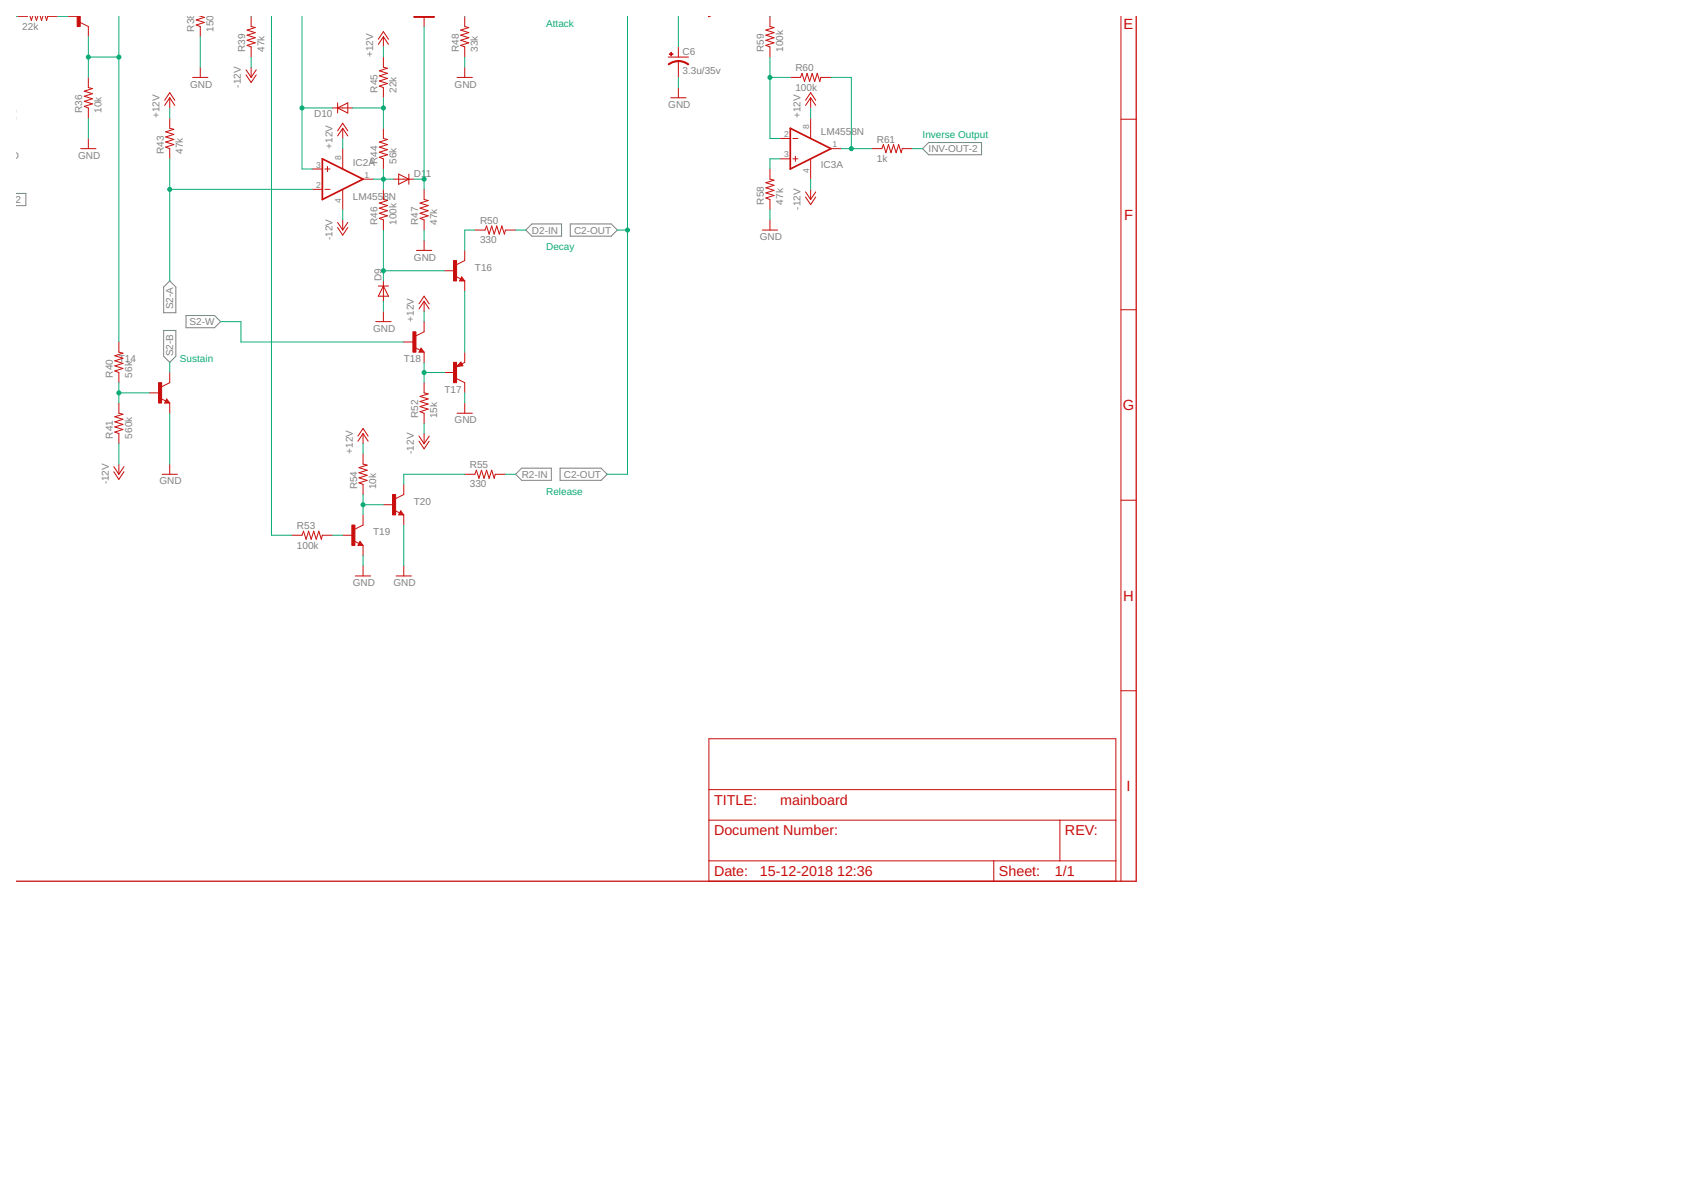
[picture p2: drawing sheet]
<svg xmlns="http://www.w3.org/2000/svg" width="420mm" height="297mm" viewBox="0 0 420 297" stroke-linecap="round" stroke-linejoin="round" font-family="sans-serif">
<path d="M230.3 37.1l1.5-1.5h13.2v3h-13.2zM4.1 48.3h2.4v3h-2.4M132.8 55.9h7.4v3h-7.4l-1.5-1.5zM142.4 55.9h10.2l1.5 1.5-1.5 1.5h-10.2zM42.4 70.1l1.5 1.5v6.5h-3v-6.5zM46.4 78.8h7.2l1.5 1.5-1.5 1.5h-7.2zM40.9 82.5h3v6.4l-1.5 1.5-1.5-1.5zM128.7 118.4l1.5-1.5h7.4v3h-7.4zM139.8 116.9h10.3l1.5 1.5-1.5 1.5h-10.3z" fill="none" stroke="#808080" stroke-width=".25"/>
<g fill="none" stroke="#c90d0c" stroke-width=".25">
<path d="M7.5 4.1l.3 1 .3-1M8.8 4.1l.3 1 .3-1M10.1 4.1l.3 1 .3-1M11.3 4.1l.3 1 .3-1M20 5.6l2.1 1v2.6M22.1 19.3v2.6l1 .2-2.1 .7 2.1 .6-2.1 .6 2.1 .7-2.1 .6 2.1 .6-2.1 .7 1.1 .3v2.6M48.1 19.3h3.8M50 16.8v2.5M50.4 4.1l.6 .2-2 .7 2 .6-2 .6 1 .4v2.6M61.4 17.4l1.3 1.9M61.4 18.7l1.3 1.9 1.3-1.9M62.7 4.1v2.5l1 .3-2 .6 2 .6-2 .7 2 .6-2 .7 2 .6-2 .6 1 .4v2.5"/>
<path d="M62.7 16.8v2.5M64 17.4l-1.3 1.9M94.4 9.8l1.3-1.9 1.3 1.9M95.7 9.2v2.5M95.7 14.2v2.6l1 .2-2 .7 2 .6-2 .6 2 .7-2 .6 2 .6-2 .7 1 .4v2.5M95.7 9.2l1.3 1.9M95.7 9.2l-1.3 1.9M105.9 4.1v2.5M114.1 19.3h3.8M116 4.1v2.5l1 .3-2 .6 2 .6-2 .7 2 .6-2 .7 2 .6-2 .6 1 .4v2.5M116 16.8v2.5M166.8 14.2h5.1"/>
<path d="M169.4 11.7v2.5M169.4 15.3v4M192.2 4.1v2.5l1 .3-2 .6 2 .6-2 .7 2 .6-2 .7 2 .6-2 .6 1 .4v2.5M197.3 19.3h2.5l.4-1 .7 2 .6-2 .6 2 .7-2 .6 2 .6-2 .7 2 .2-1h2.6M279.8 4.1v215.9M20.2 37.1h3.8M22.1 34.6v2.5M41.1 25l1.3-1.9 1.2 1.9M42.4 24.4v2.5M42.4 29.5v2.5l1 .3-2 .6 2 .6-2 .7 2 .6-2 .7 2 .6-2 .6 1 .4v2.5M42.4 24.4l1.2 1.9M42.4 24.4l-1.3 1.9"/>
<path d="M83 26.9h5.1M84.3 32.7l1.3-1.9 1.2 1.9M84.3 26.9l2.5-1.2v2.5zM84.3 25.7v2.5M85.6 32l1.2 1.9M85.6 32l-1.3 1.9M85.6 32v2.6M85.6 37.1v5.1M95.7 32v2.6l1 .2-2 .7 2 .6-2 .6 2 .7-2 .6 2 .6-2 .7 1 .3v2.6M167.4 24.4h3.9M169.4 21.9v2.5M194.8 39.6h2.5"/>
<path d="M194.8 34.6h2.5M197.9 39.6h1.3M197.9 34.6h1.3M198.6 39v1.3M201.1 25l1.3-1.9 1.2 1.9M202.4 24.4l1.2 1.9M202.4 24.4l-1.3 1.9M202.4 24.4v2.5M202.4 29.5v5.1M202.4 39.6v5.1M207.5 37.1h2.5M217.6 37.1h2.6l.3-1 .7 2 .6-2 .6 2 .7-2 .6 2 .6-2 .7 2 .2-1h2.6"/>
<path d="M279.8 29.8h3.9M77.9 42.2h2.6M77.9 47.3h2.6M81.1 42.2h1.3M81.1 47.3h1.3M81.7 41.6v1.2M84.3 55.5l1.3 1.9M84.3 56.8l1.3 1.9 1.2-1.9M85.6 47.3v5M85.6 54.9v2.5M86.8 55.5l-1.2 1.9M90.6 44.7h2.6"/>
<path d="M95.7 47.3v2.5l1 .3-2 .6 2 .6-2 .7 2 .6-2 .6 2 .7-2 .6 1 .4v2.5M98.3 44.7h5M99.5 43.5l2.6 1.2-2.6 1.3zM102.1 43.5v2.5M105.9 47.3v2.5l1 .3-2 .6 2 .6-2 .7 2 .6-2 .6 2 .7-2 .6 1 .4v2.5M105.9 60v2.5M118.6 57.4h2.5l.4-1 .6 2 .6-2 .7 2 .6-2 .7 2 .6-2 .6 2 .3-1h2.5M190.3 57.4h3.8M192.2 42.2v2.5l1 .3-2 .6 2 .6-2 .7 2 .6-2 .7 2 .6-2 .6 1 .4v2.5M192.2 54.9v2.5M201.1 47.9l1.3 1.9M201.1 49.2l1.3 1.9 1.2-1.9"/>
<path d="M202.4 47.3v2.5M203.6 47.9l-1.2 1.9M94.4 71.4h2.6M95.7 70.1v5.1M95.7 77.7v2.6M95.7 71.4l1.3 2.5h-2.6zM104 62.5h3.8M104.6 75.8l1.3-1.9 1.2 1.9M105.9 75.2v2.5M105.9 75.2l1.2 1.9M105.9 75.2l-1.3 1.9M111 67.6h2.5"/>
<path d="M113.8 69l1.2 .6M115.3 69.1l.7 1h-1.3zM115.3 69.6l.1 .3h-.4l.3-.5 .5 .6h-.8M116 62.5v2.5l-2 1.1M116 70.1v2.6M279.8 77.3h3.9M29.7 85.4v2.5l1 .3-2 .6 2 .6-2 .7 2 .6-2 .6 2 .7-2 .6 1 .4v2.5M37.3 98.1h2.5M40.1 99.5l1.3 .6M41.6 99.6l.8 1h-1.3zM42.4 93v2.5l-2.1 1M93.8 80.3h3.8"/>
<path d="M100.8 85.4h2.5M103.6 86.8l1.3 .6M105.1 86.9l.8 1h-1.3zM105.1 87.4l.1 .3h-.3l.2-.6 .5 .7h-.7M105.9 80.3v2.5l-2.1 1M105.9 87.9v2.5M105.9 95.5v2.6l1 .2-2 .7 2 .6-2 .6 2 .7-2 .6 2 .6-2 .7 1 .3v2.6M111 93h2.5M114 94.5l2 1v2.6M115 91.1h-.4l.4-.3 .3 .4-1.1 .1 .8-.7 .4 .6M115.1 90.4l.5 .9-1.6 .2zM116 87.9v2.5l-.7 .4"/>
<path d="M28.4 116.5l1.3 1.9M28.4 117.8l1.3 1.9 1.2-1.9M29.7 100.6v2.5l1 .3-2 .6 2 .7-2 .6 2 .6-2 .7 2 .6-2 .6 1 .4v2.6M29.7 115.8v2.6M30.9 116.5l-1.2 1.9M40.5 118.4h3.8M41.6 100.1l.1 .3h-.3l.2-.6 .5 .7h-.7M42.4 100.6v2.5M42.4 115.8v2.6M89.4 108.9l1.2-1.9 1.3 1.9M90.6 108.2v2.6M90.6 113.3v2.5l1.1 .3-2.1 .6 2.1 .7-2.1 .6 2.1 .6-2.1 .7 2.1 .6-2.1 .6 1 .4v2.5"/>
<path d="M90.6 108.2l1.3 1.9M90.6 108.2l-1.2 1.9M104.6 108.9l1.3 1.9M104.6 110.1l1.3 1.9 1.2-1.9M105.9 108.2v2.6M107.1 108.9l-1.2 1.9M114.1 103.1h3.8M116 118.4h2.6l.3-1 .7 2 .6-2 .6 2 .7-2 .6 2 .6-2 .7 2 .2-1h2.6M116 100.6v2.5M72.9 133.6h2.5l.4-1 .6 2 .6-2 .7 2 .6-2 .7 2 .6-2 .6 2 .3-1h2.5M85.6 133.6h2.5M88.4 135l1.2 .7"/>
<path d="M89.9 135.1l.7 1h-1.2zM89.9 135.6l.1 .3h-.4l.3-.5 .5 .6h-.8M90.6 128.5v2.6l-2 1M90.6 136.1v2.6M95.7 126h2.6M98.6 127.4l1.2 .6M100 127.5l.8 1h-1.3zM100 128l.2 .3h-.4l.2-.5 .5 .6h-.7M100.8 120.9v2.5l-2 1.1M100.8 128.5v2.6M279.8 124.9h3.9M88.7 143.8h3.8"/>
<path d="M90.6 141.2v2.6M98.9 143.8h3.8M100.8 141.2v2.6M279.8 172.4h3.9M177 184.4h101.6v35.6h-101.6zM177 197.1h101.6M177 204.7h101.6M177 214.9h101.6M248.1 214.9v5.1M264.6 204.7v10.2"/>
</g>
<g fill="#c90d0c" stroke="#c90d0c" stroke-width=".25">
<path d="M19.3 4.1h.7v2.5h-.7z"/>
<path d="M39.6 95.5h.7v5.1h-.7z"/>
<path d="M103.3 4.1h5.1v.2h-5.1z"/>
<path d="M113.2 65h.8v5.1h-.8z"/>
<path d="M113.2 90.4h.8v5.1h-.8z"/>
<path d="M103.1 82.8h.7v5.1h-.7z"/>
<path d="M87.8 131.1h.8v5h-.8z"/>
<path d="M98 123.4h.8v5.1h-.8z"/>
<path d="M167.1 13.4h.9v.2h-.9z"/>
<path d="M167.5 13.1h.1v.8h-.1z"/>
</g>
<g fill="#c90d0c" stroke="#c90d0c" stroke-width=".25">
<path d="M169.4 15.1l1.3 .2 1.2 .7-.1 .2-1.4-.7-1-.1z" fill-rule="evenodd"/>
<path d="M166.8 16l1.2-.7 1.4-.2v.3l-1.1 .1-1.3 .7z" fill-rule="evenodd"/>
</g>
<path d="M283.7 4.1v215.9h-279.6" fill="none" stroke="#c90d0c" stroke-width=".32"/>
<path d="M80.5 39.6l10.1 5.1-10.1 5.1zM197.3 32l10.2 5.1-10.2 5.1z" fill="none" stroke="#c90d0c" stroke-width=".42"/>
<g fill="none" stroke="#0dab76" stroke-width=".25">
<path d="M22.1 9.2v10.1M22.1 14.2h7.6M29.7 4.1v81.3M50 9.2v7.6M62.7 14.2v2.6M67.8 4.1v129.5h5.1M75.4 4.1v38.1h2.5M95.7 11.7v2.5M105.9 6.6v40.7M116 14.2v2.6M156.7 4.1v114.3h-5.1M169.4 4.1v7.6"/>
<path d="M169.4 19.3v2.6M192.2 14.2v20.4h2.6M192.2 19.3h5.1M207.5 19.3h5v17.8M22.1 29.5v5.1M42.4 26.9v2.6M42.4 39.6v30.5M75.4 26.9h7.6M85.6 34.6v2.5M88.1 26.9h7.6M95.7 24.4v7.6M194.8 39.6h-2.6v2.6"/>
<path d="M202.4 26.9v2.6M210 37.1h7.6M227.8 37.1h2.5M42.4 47.3h35.5M85.6 52.3v2.6M93.2 44.7h5.1M95.7 42.2v5.1M95.7 57.4v12.7M103.3 44.7h2.6M105.9 57.4v2.6M118.6 57.4h-2.6v5.1M128.7 57.4h2.6"/>
<path d="M154.1 57.4h2.6M192.2 52.3v2.6M202.4 44.7v2.6M95.7 75.2v2.5M95.7 67.6h15.3M105.9 77.7v2.6M116 72.7v15.2M29.7 95.5v5.1M29.7 98.1h7.6M42.4 90.4v2.6M55.1 80.3h5.1v5.1h40.6M105.9 90.4v5.1"/>
<path d="M105.9 93h5.1M116 98.1v2.5M29.7 110.8v5M42.4 103.1v12.7M90.6 110.8v2.5M105.9 105.7v2.5M116 118.4h-15.2v2.5M126.2 118.4h2.5M83 133.6h2.6M90.6 123.4v5.1M90.6 138.7v2.5M90.6 126h5.1"/>
<path d="M100.8 131.1v10.1"/>
</g>
<g fill="#0dab76" stroke="#0dab76" stroke-width=".25">
<circle cx="22.1" cy="14.2" r=".51"/>
<circle cx="29.7" cy="14.2" r=".51"/>
<circle cx="29.7" cy="98.1" r=".51"/>
<circle cx="95.7" cy="44.7" r=".51"/>
<circle cx="95.7" cy="67.6" r=".51"/>
<circle cx="95.7" cy="26.9" r=".51"/>
<circle cx="105.9" cy="44.7" r=".51"/>
<circle cx="105.9" cy="93" r=".51"/>
<circle cx="90.6" cy="126" r=".51"/>
<circle cx="156.7" cy="57.4" r=".51"/>
<circle cx="192.2" cy="19.3" r=".51"/>
<circle cx="212.5" cy="37.1" r=".51"/>
<circle cx="75.4" cy="26.9" r=".51"/>
<circle cx="42.4" cy="47.3" r=".51"/>
</g>
<g font-size="3.7" fill="#c90d0c">
<text x="280.5" y="7.3">E</text>
<text x="280.6" y="54.8">F</text>
<text x="280.3" y="102.4">G</text>
<text x="280.4" y="149.9">H</text>
<text x="281.2" y="197.5">I</text>
</g>
<g font-size="3.6" fill="#c90d0c">
<text x="178.2" y="200.9">TITLE:</text>
<text x="194.8" y="200.9">mainboard</text>
<text x="178.2" y="208.5">Document Number:</text>
<text x="265.9" y="208.5">REV:</text>
<text x="178.2" y="218.7">Date:</text>
<text x="189.7" y="218.7">15-12-2018</text>
<text x="209" y="218.7">12:36</text>
<text x="249.4" y="218.7">Sheet:</text>
<text x="263.3" y="218.7">1/1</text>
</g>
<g font-size="2.5" fill="#808080">
<text x="105.9" y="-1" transform="rotate(-90 105.9 -1)">T</text>
<text x="5.5" y="7.4">22k</text>
<text x="48.5" y="7.9" transform="rotate(-90 48.5 7.9)">R38</text>
<text x="53.3" y="7.9" transform="rotate(-90 53.3 7.9)">150k</text>
<text x="61.2" y="13" transform="rotate(-90 61.2 13)">R39</text>
<text x="66" y="13" transform="rotate(-90 66 13)">47k</text>
<text x="93.2" y="14.2" transform="rotate(-90 93.2 14.2)">+12V</text>
<text x="114.5" y="13" transform="rotate(-90 114.5 13)">R48</text>
<text x="119.3" y="13" transform="rotate(-90 119.3 13)">33k</text>
<text x="170.4" y="13.6">C6</text>
<text x="190.7" y="13" transform="rotate(-90 190.7 13)">R59</text>
<text x="195.5" y="13" transform="rotate(-90 195.5 13)">100k</text>
<text x="198.6" y="17.8">R60</text>
<text x="47.5" y="21.9">GND</text>
<text x="60.1" y="21.9" transform="rotate(-90 60.1 21.9)">-12V</text>
<text x="94.2" y="23.1" transform="rotate(-90 94.2 23.1)">R45</text>
<text x="99" y="23.1" transform="rotate(-90 99 23.1)">22k</text>
<text x="113.5" y="21.9">GND</text>
<text x="170.4" y="18.4">3.3u/35v</text>
<text x="198.6" y="22.6">100k</text>
<text x="20.6" y="28.2" transform="rotate(-90 20.6 28.2)">R36</text>
<text x="25.4" y="28.2" transform="rotate(-90 25.4 28.2)">10k</text>
<text x="39.8" y="29.5" transform="rotate(-90 39.8 29.5)">+12V</text>
<text x="78.4" y="29.2">D10</text>
<text x="166.8" y="26.9">GND</text>
<text x="199.8" y="29.5" transform="rotate(-90 199.8 29.5)">+12V</text>
<text x="204.9" y="33.8">LM455</text>
<text x="212.6" y="33.8">8N</text>
<text x="218.9" y="35.6">R61</text>
<text x="-.8" y="39.6">GND</text>
<text x="19.5" y="39.6">GND</text>
<text x="40.9" y="38.4" transform="rotate(-90 40.9 38.4)">R43</text>
<text x="45.7" y="38.4" transform="rotate(-90 45.7 38.4)">47k</text>
<text x="83" y="37.1" transform="rotate(-90 83 37.1)">+12V</text>
<text x="88.1" y="41.5">IC2A</text>
<text x="94.2" y="40.9" transform="rotate(-90 94.2 40.9)">R44</text>
<text x="99" y="40.9" transform="rotate(-90 99 40.9)">56k</text>
<text x="218.9" y="40.4">1k</text>
<text x="231.8" y="38">INV-OUT-2</text>
<text x="103.3" y="44.2">D1</text>
<text x="106.3" y="44.2">1</text>
<text x="204.9" y="42.1">IC3A</text>
<text x="-.5" y="50.7">ER-2</text>
<text x="88.1" y="49.8">LM455</text>
<text x="95.7" y="49.8">8N</text>
<text x="190.7" y="51.1" transform="rotate(-90 190.7 51.1)">R58</text>
<text x="195.5" y="51.1" transform="rotate(-90 195.5 51.1)">47k</text>
<text x="199.8" y="52.3" transform="rotate(-90 199.8 52.3)">-12V</text>
<text x="83" y="60" transform="rotate(-90 83 60)">-12V</text>
<text x="94.2" y="56.2" transform="rotate(-90 94.2 56.2)">R46</text>
<text x="99" y="56.2" transform="rotate(-90 99 56.2)">100k</text>
<text x="104.4" y="56.2" transform="rotate(-90 104.4 56.2)">R47</text>
<text x="109.2" y="56.2" transform="rotate(-90 109.2 56.2)">47k</text>
<text x="119.8" y="55.9">R50</text>
<text x="132.8" y="58.3">D2-IN</text>
<text x="143.3" y="58.3">C2-OUT</text>
<text x="189.7" y="60">GND</text>
<text x="103.3" y="65">GND</text>
<text x="119.8" y="60.7">330</text>
<text x="95.2" y="70.1" transform="rotate(-90 95.2 70.1)">D9</text>
<text x="118.6" y="67.6">T16</text>
<text x="43.3" y="77.2" transform="rotate(-90 43.3 77.2)">S2-A</text>
<text x="47.3" y="81.2">S2-W</text>
<text x="93.2" y="82.8">GND</text>
<text x="103.3" y="80.3" transform="rotate(-90 103.3 80.3)">+12V</text>
<text x="43.3" y="88.9" transform="rotate(-90 43.3 88.9)">S2-B</text>
<text x="28.2" y="94.2" transform="rotate(-90 28.2 94.2)">R40</text>
<text x="29.7" y="90.4">T14</text>
<text x="33" y="94.2" transform="rotate(-90 33 94.2)">56k</text>
<text x="100.8" y="90.4">T18</text>
<text x="110.9" y="98.1">T17</text>
<text x="104.4" y="104.4" transform="rotate(-90 104.4 104.4)">R52</text>
<text x="109.2" y="104.4" transform="rotate(-90 109.2 104.4)">15k</text>
<text x="113.5" y="105.7">GND</text>
<text x="28.2" y="109.5" transform="rotate(-90 28.2 109.5)">R41</text>
<text x="33" y="109.5" transform="rotate(-90 33 109.5)">560k</text>
<text x="88.1" y="113.3" transform="rotate(-90 88.1 113.3)">+12V</text>
<text x="103.3" y="113.3" transform="rotate(-90 103.3 113.3)">-12V</text>
<text x="117.3" y="116.9">R55</text>
<text x="130.2" y="119.3">R2-IN</text>
<text x="140.8" y="119.3">C2-OUT</text>
<text x="27.1" y="120.9" transform="rotate(-90 27.1 120.9)">-12V</text>
<text x="39.8" y="120.9">GND</text>
<text x="89.1" y="122.2" transform="rotate(-90 89.1 122.2)">R54</text>
<text x="93.9" y="122.2" transform="rotate(-90 93.9 122.2)">10k</text>
<text x="103.3" y="126">T20</text>
<text x="117.3" y="121.7">330</text>
<text x="74.1" y="136.9">100k</text>
<text x="74.1" y="132.1">R53</text>
<text x="93.2" y="133.6">T19</text>
<text x="88.1" y="146.3">GND</text>
<text x="98.2" y="146.3">GND</text>
</g>
<g font-size="2.5" fill="#0dab76">
<text x="136.3" y="6.6">Attack</text>
<text x="230.3" y="34.6">Inverse Output</text>
<text x="136.3" y="62.5">Decay</text>
<text x="44.9" y="90.4">Sustain</text>
<text x="136.3" y="123.5">Release</text>
</g>
<g font-size="2.1" fill="#808080">
<text x="195.8" y="34.2">2</text>
<text x="202" y="32.2" transform="rotate(-90 202 32.2)">8</text>
<text x="78.9" y="41.8">3</text>
<text x="85.2" y="39.8" transform="rotate(-90 85.2 39.8)">8</text>
<text x="195.8" y="39.3">3</text>
<text x="207.8" y="36.7">1</text>
<text x="78.9" y="46.9">2</text>
<text x="91" y="44.4">1</text>
<text x="202" y="43.2" transform="rotate(-90 202 43.2)">4</text>
<text x="85.2" y="50.8" transform="rotate(-90 85.2 50.8)">4</text>
</g>
</svg>
